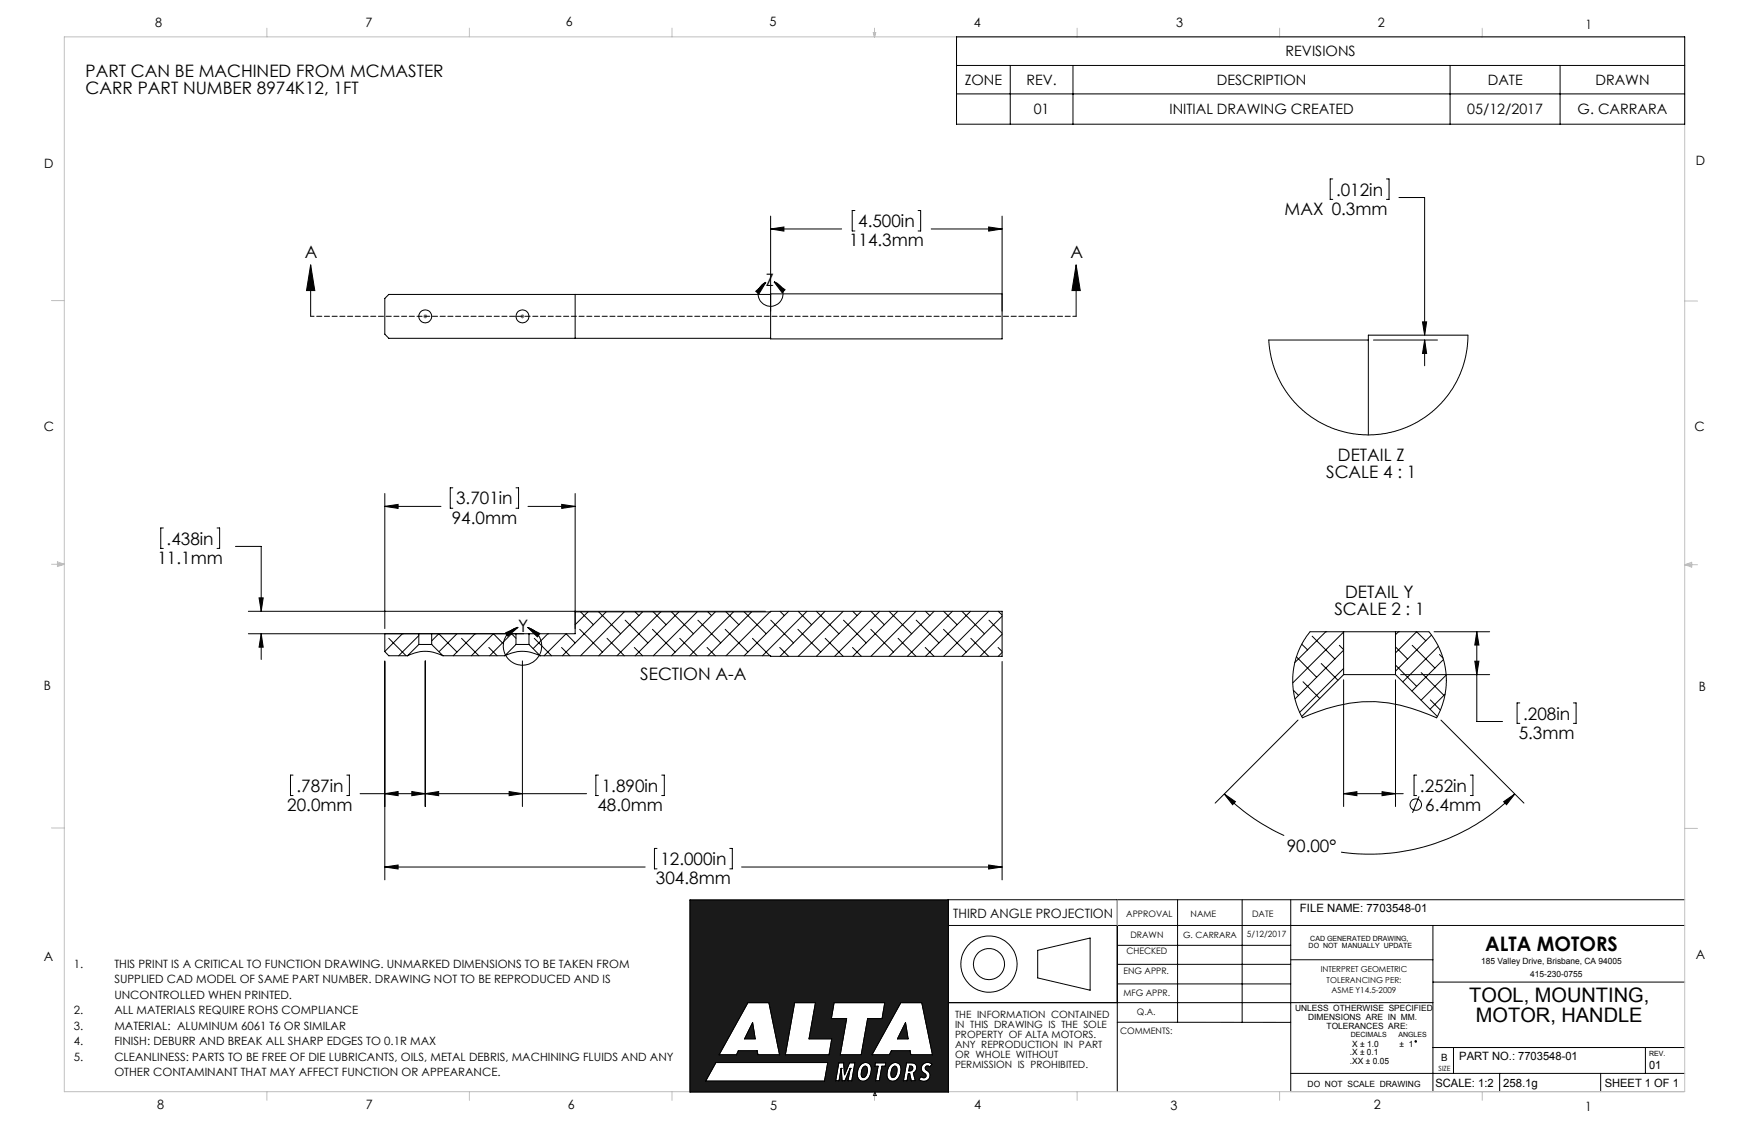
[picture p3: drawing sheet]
<svg xmlns="http://www.w3.org/2000/svg" width="432mm" height="279mm" viewBox="0 0 432 279" stroke-linecap="round" stroke-linejoin="round" font-family="sans-serif">
<g fill="none" stroke="#000" stroke-width=".25">
<path d="M170.4 222.1h63.7v47.4h-63.7zM234 228.4h181.9M256.2 234.6l12.9-3.1v12.9l-12.9-3zM275.8 238h42.9M275.8 233.3h42.9M275.8 222.1v47.3M290.7 222.1v30.2M306.7 222.1v30.2M318.7 222.1v47.4M318.7 236.9h35.1M353.8 228.4v41.1M415.9 222.1h-181.9v47.4"/>
<path d="M184.6 247.5h5.2l2.7 12.8h-5.4l-.2-.9h-4.6l-.5 .9h-4.3zM185.8 252.4l.6 4h-2.6zM196.2 247.5h5.1l-1.6 8.9h5.7l-.7 3.9h-10.8zM205.9 247.5h12.5l-.6 3.9h-3.6l-1.6 8.9h-5.2l1.6-8.9h-3.8zM222.4 247.5h5.2l2.6 12.8h-5.3l-.2-.9h-4.6l-.5 .9h-4.3zM223.6 252.4l.6 4h-2.6zM234 247.5h119.8M275.8 252.3h42.9M275.8 242.9h42.9M353.8 258.6h62.1M353.8 242.4h62.1M358.8 258.6v6.3"/>
<path d="M406.2 258.6v6.3M176.7 262.3h27.7l-.8 4.5h-29.4zM207.7 263.7h.1M207.7 263.7l-.5 3.1h-.9l.8-4.5h1.2l.2 3 1.2-3h1.4l-.8 4.5h-1l.6-3.1M207.7 263.7l.2 3.1h.7l1.3-3.1M209.9 263.7h.1M212.5 262.7a1.5 1.5 0 0 1 1.8-.3 1.5 1.5 0 0 1 .8 1.7 2.51 2.51 0 0 1-2.1 2.8 1.51 1.51 0 0 1-1.4-1.8 3.6 3.6 0 0 1 .9-2.4zM213.2 263.3l.4-.2a.84 .84 0 0 1 .5 1.2 1.31 1.31 0 0 1-1.2 1.6 2.06 2.06 0 0 1 .3-2.6zM216.1 262.3h2.6l-.2 .9h-.8l-.6 3.6h-1l.7-3.6h-.8zM219.9 262.7a1.5 1.5 0 0 1 1.8-.3 1.5 1.5 0 0 1 .8 1.7 2.58 2.58 0 0 1-2.2 2.8 1.46 1.46 0 0 1-1.3-1.8 3.2 3.2 0 0 1 .9-2.4zM220.5 263.3l.4-.2a.84 .84 0 0 1 .5 1.2 1.26 1.26 0 0 1-1.2 1.6 2.06 2.06 0 0 1 .3-2.6zM223.8 262.3a2.71 2.71 0 0 1 2.2 .3l.3 .6a1.37 1.37 0 0 1-.8 1.6l.5 2h-1l-.4-1.8h-.3l-.4 1.8h-.9z"/>
<path d="M224.6 263.1h.3a.64 .64 0 0 1 .4 .9 .64 .64 0 0 1-.9 .3zM228 262.5l1-.3 1.1 .5-.5 .6-.5-.2h-.4l-.2 .3a.88 .88 0 0 0 .7 1 1.52 1.52 0 0 1 0 2.1 1.52 1.52 0 0 1-2 .2l-.4-.3 .6-.7a.63 .63 0 0 0 .8 .3 .63 .63 0 0 0 .3-.9 1.48 1.48 0 0 1-1.1-1.1 1.48 1.48 0 0 1 .6-1.5zM318.7 264.9h97.2M370.2 264.9v4.6M395.2 264.9v4.6"/>
<circle cx="244.1" cy="238" r="3.8"/>
<circle cx="244.2" cy="238" r="6.9"/>
</g>
<path d="M234.1 222.1v47.4" fill="none" stroke="#191924" stroke-width=".25"/>
<g fill="none" stroke="#c0c0c0" stroke-width=".25">
<path d="M15.9 9.1h400v260.4h-400zM65.9 6.9v2.2M115.9 6.9v2.2M165.9 6.9v2.2M215.6 8h.6l-.3 1.1zM215.7 8l.2 1.1M215.9 6.9v2.2M216 8l-.1 1.1M265.9 6.9v2.2M315.9 6.9v2.2M365.9 6.9v2.2M12.7 74.2h3.2"/>
<path d="M415.9 74.3h3.2M12.7 139.3h3.2M14.2 139.1l1.7 .2M14.2 138.7l1.7 .6-1.7 .5zM15.9 139.3l-1.7 .3M415.9 139.4h3.2M415.9 139.4l1.8-.6v1.2zM415.9 139.4l1.8 .3M417.7 139.2l-1.8 .2M12.7 204.4h3.2M415.9 204.5h3.2M275.8 222.1v6.3"/>
<path d="M65.9 269.5v2.1M115.9 269.5v2.1M165.9 269.5v2.1M215.9 269.5v2.1M215.9 269.5l.3 .8h-.6zM265.9 269.5v2.1M315.9 269.5v2.1M365.9 269.5v2.1"/>
</g>
<path d="M216 269.5l.3 .9h-.6z" fill="none" stroke="#00f" stroke-width=".25"/>
<path d="M224.6 263.1l-.2 1.2h.5l.5-.4v-.5l-.3-.2zM185.8 252.4l-2 4h2.6zM213.3 263.3l-.4 .5-.3 1.2 .1 .7 .3 .3 .7-.4 .4-1.3-.1-1-.3-.2zM223.6 252.4l-2 4h2.6zM219.9 262.7l.8-.4h.8l.6 .3 .3 .9v1l-.3 1.2-.6 .8-.8 .4-1.1-.2-.6-.9 .1-1.8zM212.4 262.8l.7-.5 .8-.1 .7 .3 .5 .7v1.2l-.4 1.4-.6 .8-.7 .3-1.1-.2-.5-.5-.1-.5 .1-1.6zM222.4 247.5h5.2l2.6 12.9h-5.3l-.2-1h-4.6l-.5 1h-4.3zM227.8 262.8a1.63 1.63 0 0 1 2.3-.1l-.5 .6-.4-.2-.7 .2-.1 .5 .6 .5a1.51 1.51 0 0 1 .3 2.1 1.51 1.51 0 0 1-2.2 .3l-.3-.3 .6-.7 .1 .2a.65 .65 0 0 0 1.1-.3 .65 .65 0 0 0-.6-.8 1.34 1.34 0 0 1-.2-2zM223.8 262.3l1.7 .1 .4 .1a1.37 1.37 0 0 1-.4 2.3l.5 2h-1l-.4-1.8h-.3l-.4 1.8h-.9zM216.1 262.3h2.6l-.2 .9h-.8l-.6 3.6h-1l.7-3.6h-.8zM207.1 262.3h1.2l.2 3 1.2-3h1.4l-.8 4.5h-1l.6-3.1-1.3 3.1h-.7l-.2-3.1-.5 3.1h-.9zM196.2 247.5h5.1l-1.6 8.9h5.7l-.7 4h-10.8zM176.7 262.3h27.7l-.8 4.5h-29.4zM184.6 247.5h5.2l2.7 12.9h-5.4l-.2-1h-4.6l-.5 1h-4.3zM205.9 247.5h12.5l-.6 3.9h-3.6l-1.6 9h-5.2l1.6-9h-3.8zM170.4 222.1v47.4h63.7v-47.4zM220.6 263.3l-.5 .7-.1 .8v.8l.3 .4 .5-.1 .3-.4 .4-1.4-.3-.9-.3-.1z" fill-rule="evenodd" fill="#191924"/>
<g fill="none" stroke="#000" stroke-width=".25">
<path d="M236.1 9.1h179.8v21.6h-179.8zM236.1 16.2h179.8M249.4 16.2v14.5M264.9 16.2v14.5M358 16.2v14.5M385.2 16.2v14.5M236.1 23.2h179.8M190.3 56.5l3.2-.5v1zM190.3 53.3v23.5M190.3 56.5h17.5M211.1 52h-.7v5h.7M226.7 52h.6v5h-.6"/>
<path d="M229.9 56.5h17.5M244.1 56l3.3 .5-3.3 .5zM247.4 53.3v23.5M329 44.2h-.6v5h.6M342.3 44.2h.6v5h-.6M345.4 48.8h6.3v33.9M76.7 65.4l1 6.3h-2zM76.7 65.4v12.7M142 72.7v10.8M186.6 71.9l2.5-2.2-1.7 2.9zM190.3 72.5h57.1v11.1h-57.1zM190.3 72.7h-94.3l-1 1v8.8l1 1h94.3"/>
<path d="M191.1 69.6a3.1 3.1 0 0 1 1.7 4.6 3.1 3.1 0 0 1-4.9 .3 3.1 3.1 0 0 1 1.2-4.8M191.1 69.6l2.7 1.9-.7 .7zM265.7 65.4l1 6.3h-2zM265.7 65.4v12.7M351.2 79.4h1l-.5 3.3zM337.8 83.9h-24.6l.6 4.4 1.6 4.7 2.2 3.7 1.4 1.9 1.8 1.9 3.7 2.9 4.4 2.3 3.1 .9 2.3 .5 3.9 .3 2.6-.2 2.7-.5 2.1-.6 2.6-1 4.3-2.6 3.5-3.2 2.7-3.6 1.8-3.5 1.3-4.2 .5-2.5 .1-2.8h-24.6v24.7M339.1 83.9h15.8M351.7 83.9l.5 3.3h-1zM351.7 83.9v6.4M40.3 130.3h-.6v5.1h.6M53.6 130.3h.6v5.1h-.6M58.1 134.9h6.4v16"/>
<path d="M95 121.8v33.4M95 125h13.9M95 125l3.3-.5v1zM111.8 120.4h-.6v5h.6M127.4 120.4h.6v5h-.6M130.4 125h11.6M138.7 124.5l3.3 .5-3.3 .5zM142 121.8v34.6h-11.4M61.3 150.9h127.7M61.3 156.4h68M64 147.6h1l-.5 3.3zM64.5 156.4l.5 3.3h-1z"/>
<path d="M64.5 156.4v6.4M95 156.4v4.4l1 1.1h4.6M96 157.6l4.3 4.3M99.3 156.4h.1M99.3 156.4l-4.3 4.4M103.4 156.9l-5 5M103.4 159.1h3.2M103.4 159.1v-2.7h3.2v2.7M103.4 159.1l-2.8 2.8M106.6 158.2l1.7-1.8 4.5 4.5M106.6 159.1l2.8 2.8M112.8 156.4l-4.4 4.5"/>
<path d="M113.9 157.6l4.3 4.3M117.3 156.4h.1M117.3 156.4l-5.4 5.5M120.7 159.8l2 2.1M124 158.7l-2.2-2.3-5.4 5.5M124.8 156.2l3.1-1.4-2.5 2.2zM127.4 157.6l-1.1-1.2-5.4 5.5M127.4 159.1h3.2M127.4 159.1l-2.8 2.8M127.9 154.8a4.7 4.7 0 0 0-2.8 7.3 4.7 4.7 0 0 0 7.8 .1 4.7 4.7 0 0 0-2.6-7.3M130.3 154.9l3 1.5-.6 .8zM130.6 156.4h-3.2v2.7"/>
<path d="M130.6 159.1l2.8 2.8M130.6 156.4v2.7M130.8 156.4l-.2 .2M131.9 157.6l4.3 4.3M135.3 156.4h.1M135.3 156.4l-3.7 3.7M138.6 159.8l2.1 2.1M142 158.7l-2.2-2.3-5.5 5.5M142 151l105.4-.1v11.1l-114-.1M143.1 155.3l5.6 5.6M143.3 151l3.2 3.2M145.2 151l-3.2 3.2"/>
<path d="M147.8 151l5.4 5.4M149.6 151l-10.7 10.9M149.9 157.6l4.2 4.3M154.1 151l-10.8 10.9M154.3 153.1l5.6 5.6M156.6 159.8l2 2.1M156.8 151l.9 .9M158.6 151l-10.8 10.9M161.1 155.3l5.6 5.6M161.3 151l3.2 3.2M163.1 151l-10.8 10.9M165.8 151l5.4 5.4"/>
<path d="M167.6 151l-10.8 10.9M167.8 157.6l4.3 4.3M172.1 151l-10.8 10.9M172.3 153.1l5.6 5.6M174.6 159.8l2 2.1M174.8 151l.9 .9M176.6 151l-10.8 10.9M179 155.3l5.6 5.6M179.2 151l3.2 3.2M181.1 151l-10.8 10.9M183.7 151l5.5 5.4M185.6 151l-10.8 10.9"/>
<path d="M185.8 157.6l4.3 4.3M190.1 151l-10.9 10.9M190.3 153.1l5.6 5.6M192.5 159.8l2.2 2.2M192.6 150.9l1 1M194.7 150.9l-11 11M197 155.3l5.6 5.6M197.1 150.9l3.3 3.3M199.2 150.9l-11 11M201.5 150.9l5.6 5.5M203.7 150.9l-11.1 11.1M203.7 157.6l4.5 4.4"/>
<path d="M208.2 150.9l-11.1 11.1M208.2 153.1l5.7 5.6M210.5 159.8l2.2 2.2M210.5 150.9l1.1 1M212.7 150.9l-11.2 11.1M215 155.3l5.6 5.6M215 150.9l3.3 3.3M217.2 150.9l-11.1 11.1M219.5 150.9l5.6 5.5M221.7 150.9l-11.2 11.1M221.7 157.6l4.4 4.4M226.1 150.9l-11.1 11.1"/>
<path d="M226.2 153.1l5.6 5.6M228.4 159.8l2.2 2.2M228.5 150.9l1.1 1M230.6 150.9l-11.1 11.1M232.9 155.3l5.6 5.6M233 150.9l3.3 3.3M235.1 150.9l-11.1 11.1M237.5 150.9l5.5 5.5M239.6 150.9l-11.1 11.1M239.7 157.6l4.4 4.4M244.1 150.9l-11.1 11.1M244.2 153.1l3.2 3.2"/>
<path d="M246.4 159.8l1 1M246.5 150.9l.9 .9M247.4 152.1l-9.9 9.9M247.4 156.6l-5.4 5.4M321.4 159l1.4 1.4M324 157l5.6 5.7M327.3 155.9h.1M327.3 155.9l-7.6 7.6M330.7 159.3l1 1M331.7 155.9h-8.2l-1.6 2.2-.9 1.6-.9 2.3-.6 2-.3 2.5v2.4l.6 3.9 .7 2.3 1.1 2.1a41.9 41.9 0 0 1 17.9-4 44.8 44.8 0 0 1 15.2 4l1.1-2.4 .8-2.4 .5-3.8-.1-2.7-.4-2.5-1.5-4-2.3-3.5h-8.3M331.7 155.9h12.8M331.7 155.9v10.6"/>
<path d="M331.7 156l-12.5 12.6M344.5 155.9v10.6M344.5 159.7l3 3M345.3 155.9h.1M345.3 155.9l-.8 .8M348.7 159.3l5.6 5.6M352 158.2l-2.3-2.3-5.2 5.2M353.4 156.7l-8.9 9M354 155.9h13.8M355.1 159.5l-8.8 8.8M364.6 155.9l.5 3.3h-1zM364.6 155.9v22.2h6.3"/>
<path d="M95 163.1v54.1M100.6 161.9a9.2 9.2 0 0 1 8.8 0M105 163.1v36M109.4 161.9h15.2M124.6 161.9a9.1 9.1 0 0 1 8.8 0M129 163.1v36M247.4 163.3v53.9M247.4 161l-.9 1M319.3 170.4l1.3 1.2M320.1 162.1l4.9 5M320.5 177.7l-20.5 20.5M321.7 168.3l4.1 4.1"/>
<path d="M326.2 163.8l4.1 4.1M331.7 167.8v31.3M331.7 166.5h12.8M331.7 166.5l-10.3 10.3M331.7 160.5l-12 12M331.7 165l-10.8 10.8M344.5 167.8v31.3M344.5 166.5l10.4 10.3M344.5 164.1l5.2 5.3M345.8 166.5h22M350.9 166l5.6 5.6M353.1 172.8l2.5 2.5"/>
<path d="M355.4 161.5l.8 .9M355.7 177.7l20.5 20.5M356.4 162.8l-7.8 7.8M356.8 171.3l-3.7 3.7M357 166.6l-6.2 6.2M364.1 163.2h1l-.5 3.3zM375.2 173.5h-.7v5h.7M388.4 173.5h.7v5h-.7M72.4 191.3h-.7v5.1h.7M85.6 191.3h.7v5.1h-.7M88.9 195.9h55.9M95 195.9l3.3-.5v1z"/>
<path d="M101.7 195.4l3.3 .5-3.3 .5zM105 195.9l3.3-.5v1zM125.7 195.4l3.3 .5-3.3 .5zM147.7 191.3h-.6v5.1h.6M163.4 191.3h.6v5.1h-.6M302.3 196l2.7 1.9-.7 .7zM302.3 196a49.8 49.8 0 0 0 14.7 10.2M331.7 195.9l3.3-.5v1zM331.7 195.9h14.7M341.2 195.4l3.3 .5-3.3 .5zM349.7 191.3h-.6v5.1h.6M350.3 196.6l-1.6 4"/>
<path d="M363 191.3h.6v5.1h-.6M371.2 197.9l2.8-1.9-2.1 2.6zM374 196a50.6 50.6 0 0 1-42.9 14.3M95 214h64.3M95 214l3.3-.5v1zM162.2 209.4h-.6v5.1h.6M180.2 209.4h.6v5.1h-.6M183.1 214h64.3M244.1 213.5l3.3 .5-3.3 .5zM170.4 222.1h63.7v47.4h-63.7zM184.6 247.5h5.2l2.7 12.9h-5.4l-.2-1h-4.6l-.5 1h-4.3zM185.8 252.4l.6 4h-2.6z"/>
<path d="M196.2 247.5h5.1l-1.6 8.9h5.7l-.7 4h-10.8zM205.9 247.5h12.5l-.6 3.9h-3.6l-1.6 9h-5.2l1.6-9h-3.8zM222.4 247.5h5.2l2.6 12.9h-5.3l-.2-1h-4.6l-.5 1h-4.3zM223.6 252.4l.6 4h-2.6zM176.7 262.3h27.7l-.8 4.5h-29.4zM207.7 263.7h.1M207.7 263.7l-.5 3.1h-.9l.8-4.5h1.2l.2 3 1.2-3h1.4l-.8 4.5h-1l.6-3.1M207.7 263.7l.2 3.1h.7l1.3-3.1M209.9 263.7h.1M212.5 262.7a1.5 1.5 0 0 1 1.8-.3 1.5 1.5 0 0 1 .8 1.7 2.51 2.51 0 0 1-2.1 2.8 1.51 1.51 0 0 1-1.4-1.8 3.6 3.6 0 0 1 .9-2.4zM213.2 263.3l.4-.2a.84 .84 0 0 1 .5 1.2 1.31 1.31 0 0 1-1.2 1.6 2.06 2.06 0 0 1 .3-2.6zM216.1 262.3h2.6l-.2 .9h-.8l-.6 3.6h-1l.7-3.6h-.8z"/>
<path d="M219.9 262.7a1.5 1.5 0 0 1 1.8-.3 1.5 1.5 0 0 1 .8 1.7 2.58 2.58 0 0 1-2.2 2.8 1.46 1.46 0 0 1-1.3-1.8 3.2 3.2 0 0 1 .9-2.4zM220.5 263.3l.4-.2a.84 .84 0 0 1 .5 1.2 1.26 1.26 0 0 1-1.2 1.6 2.06 2.06 0 0 1 .3-2.6zM223.8 262.3h1.3a1.3 1.3 0 0 1 1.2 1.1 1.3 1.3 0 0 1-.8 1.4l.5 2h-1l-.4-1.8h-.3l-.4 1.8h-.9zM224.6 263.1a.65 .65 0 0 1 .8 .8 .65 .65 0 0 1-1 .4zM227.7 262.9a1.65 1.65 0 0 1 2.4-.2l-.5 .6a.62 .62 0 0 0-1.1 .1 .62 .62 0 0 0 .5 .9 1.48 1.48 0 0 1 .4 2 1.48 1.48 0 0 1-2 .5l-.6-.4 .6-.7a.65 .65 0 0 0 1.1 .1 .65 .65 0 0 0-.5-1 1.41 1.41 0 0 1-.3-1.9z"/>
<circle cx="105" cy="78.1" r="1.6"/>
<circle cx="129" cy="78.1" r="1.6"/>
<circle cx="349.5" cy="198.6" r="1.41"/>
<circle cx="349.5" cy="257" r=".19"/>
</g>
<path d="M104.5 78.1h1M104.6 77.7l.7 .7M105 77.6v1M105.3 77.7l-.7 .7M128.5 78.1h1M128.6 77.7l.7 .7M129 77.6v1M129.3 77.7l-.7 .7" fill="none" stroke="#808080" stroke-width=".25"/>
<path d="M265.7 78.1h-189" fill="none" stroke="#000" stroke-width=".25" stroke-dasharray="1.3 .6" stroke-dashoffset=".4"/>
<g fill="#000">
<path d="M244.1 56l3.3 .5-3.3 .5zM190.3 56.5l3.2-.5v1zM95 214l3.3-.5v1zM244.1 213.5l3.3 .5-3.3 .5zM125.7 195.4l3.3 .5-3.3 .5zM105 195.9l3.3-.5v1zM101.7 195.4l3.3 .5-3.3 .5zM95 195.9l3.3-.5v1zM95 125l3.3-.5v1zM138.7 124.5l3.3 .5-3.3 .5zM64 147.6h1l-.5 3.3zM64.5 156.4l.5 3.3h-1zM351.7 83.9l.5 3.3h-1zM351.2 79.4h1l-.5 3.3zM331.7 195.9l3.3-.5v1zM341.2 195.4l3.3 .5-3.3 .5zM364.6 155.9l.5 3.3h-1zM364.1 163.2h1l-.5 3.3zM302.3 196l2.7 1.9-.7 .7zM371.2 197.9l2.8-1.9-2.1 2.6z"/>
<path d="M265.7 65.4l1 6.3h-2zM76.7 65.4l1 6.3h-2zM186.6 71.9l2.5-2.2-1.7 2.9zM191.1 69.6l2.7 1.9-.7 .7zM124.8 156.2l3.1-1.4-2.5 2.2zM130.3 154.9l3 1.5-.6 .8z"/>
</g>
<g font-size="4.9">
<text x="366.6" y="234.7">ALTA MOTORS</text>
<text x="362.7" y="247.3">TOOL, MOUNTING,</text>
<text x="364.4" y="252.2">MOTOR, HANDLE</text>
</g>
<g font-size="4.2">
<text x="21.1" y="19">PART CAN BE MACHINED FROM MCMASTER</text>
<text x="21.1" y="23.2">CARR PART NUMBER 8974K12, 1FT</text>
<text x="317.1" y="53">MAX 0.3mm</text>
<text x="329.9" y="48.3">.012in</text>
<text x="211.9" y="56.1">4.500in</text>
<text x="75.3" y="63.6">A</text>
<text x="209.6" y="60.8">114.3mm</text>
<text x="264.3" y="63.6">A</text>
<text x="189.1" y="70.7">Z</text>
<text x="330.3" y="113.8">DETAIL Z</text>
<text x="327.4" y="117.9">SCALE 4 : 1</text>
<text x="112.6" y="124.5">3.701in</text>
<text x="111.5" y="129.3">94.0mm</text>
<text x="41.1" y="134.4">.438in</text>
<text x="38.9" y="139.2">11.1mm</text>
<text x="332.1" y="147.6">DETAIL Y</text>
<text x="127.9" y="155.9">Y</text>
<text x="329.4" y="151.8">SCALE 2 : 1</text>
<text x="158.1" y="167.9">SECTION A-A</text>
<text x="376" y="177.6">.208in</text>
<text x="374.9" y="182.3">5.3mm</text>
<text x="73.2" y="195.4">.787in</text>
<text x="148.6" y="195.4">1.890in</text>
<text x="350.6" y="195.4">.252in</text>
<text x="70.9" y="200.2">20.0mm</text>
<text x="147.5" y="200.2">48.0mm</text>
<text x="351.9" y="200.2">6.4mm</text>
<text x="163" y="213.5">12.000in</text>
<text x="317.7" y="210.3">90.00°</text>
<text x="162" y="218.3">304.8mm</text>
</g>
<g font-size="3.5">
<text x="317.4" y="13.9">REVISIONS</text>
<text x="238.2" y="21">ZONE</text>
<text x="253.4" y="21">REV.</text>
<text x="300.4" y="21">DESCRIPTION</text>
<text x="367.3" y="21">DATE</text>
<text x="393.9" y="21">DRAWN</text>
<text x="255.2" y="28.2">01</text>
<text x="288.7" y="28.2">INITIAL DRAWING CREATED</text>
<text x="362.2" y="28.2">05/12/2017</text>
<text x="389.5" y="28.2">G. CARRARA</text>
</g>
<g font-size="3.2">
<text x="38.3" y="6.7">8</text>
<text x="90.2" y="6.7">7</text>
<text x="139.7" y="6.5">6</text>
<text x="190" y="6.5">5</text>
<text x="240.4" y="6.5">4</text>
<text x="290.4" y="6.7">3</text>
<text x="340.2" y="6.6">2</text>
<text x="391.4" y="7.2">1</text>
<text x="10.9" y="41.6">D</text>
<text x="418.7" y="40.7">D</text>
<text x="10.8" y="106.3">C</text>
<text x="418.4" y="106.4">C</text>
<text x="10.8" y="170.2">B</text>
<text x="419.4" y="170.6">B</text>
<text x="235.3" y="226.5">THIRD ANGLE PROJECTION</text>
<text x="10.8" y="237.2">A</text>
<text x="418.6" y="236.8">A</text>
<text x="38.8" y="273.8">8</text>
<text x="90.4" y="273.8">7</text>
<text x="140.2" y="273.8">6</text>
<text x="190.1" y="273.9">5</text>
<text x="240.5" y="273.8">4</text>
<text x="289" y="273.9">3</text>
<text x="339.1" y="273.8">2</text>
<text x="391.4" y="274.1">1</text>
</g>
<g font-size="2.8">
<text x="320.9" y="225">FILE NAME: 7703548-01</text>
<text x="18.2" y="238.9">1.</text>
<text x="28.2" y="238.9">THIS PRINT IS A CRITICAL TO FUNCTION DRAWING. UNMARKED DIMENSIONS TO BE TAKEN FROM</text>
<text x="28.2" y="242.7">SUPPLIED CAD MODEL OF SAME PART NUMBER. DRAWING NOT TO BE REPRODUCED AND IS</text>
<text x="18.2" y="250.3">2.</text>
<text x="28.2" y="246.5">UNCONTROLLED WHEN PRINTED.</text>
<text x="28.2" y="250.3">ALL MATERIALS REQUIRE ROHS COMPLIANCE</text>
<text x="18.2" y="254.1">3.</text>
<text x="18.2" y="258">4.</text>
<text x="28.2" y="254.1">MATERIAL: ALUMINUM 6061 T6 OR SIMILAR</text>
<text x="28.2" y="258">FINISH: DEBURR AND BREAK ALL SHARP EDGES TO 0.1R MAX</text>
<text x="18.2" y="261.8">5.</text>
<text x="28.2" y="261.8">CLEANLINESS: PARTS TO BE FREE OF DIE LUBRICANTS, OILS, METAL DEBRIS, MACHINING FLUIDS AND ANY</text>
<text x="360.3" y="261.7">PART NO.: 7703548-01</text>
<text x="407.2" y="263.8">01</text>
<text x="28.2" y="265.6">OTHER CONTAMINANT THAT MAY AFFECT FUNCTION OR APPEARANCE.</text>
<text x="354.4" y="268.2">SCALE: 1:2</text>
<text x="371.1" y="268.2">258.1g</text>
<text x="396.2" y="268.2">SHEET 1 OF 1</text>
</g>
<g font-size="2.5">
<text x="235.8" y="251.3">THE INFORMATION CONTAINED</text>
<text x="235.8" y="253.8">IN THIS DRAWING IS THE SOLE</text>
<text x="235.8" y="256.2">PROPERTY OF ALTA MOTORS.</text>
<text x="235.8" y="258.7">ANY REPRODUCTION IN PART</text>
<text x="235.8" y="261.2">OR WHOLE WITHOUT</text>
<text x="235.8" y="263.6">PERMISSION IS PROHIBITED.</text>
<text x="355.8" y="261.8">B</text>
</g>
<g font-size="2.2">
<text x="278.1" y="226.4">APPROVAL</text>
<text x="294" y="226.3">NAME</text>
<text x="309.1" y="226.4">DATE</text>
<text x="279.1" y="231.4">DRAWN</text>
<text x="278.1" y="235.5">CHECKED</text>
<text x="277.4" y="245.8">MFG APPR.</text>
<text x="277.4" y="240.3">ENG APPR.</text>
<text x="280.7" y="250.5">Q.A.</text>
<text x="276.6" y="255.1">COMMENTS:</text>
</g>
<g font-size="2.1">
<text x="292.1" y="231.4">G. CARRARA</text>
<text x="307.8" y="231.3">5/12/2017</text>
<text x="365.7" y="237.8">185 Valley Drive, Brisbane, CA 94005</text>
<text x="377.8" y="241.2">415-230-0755</text>
<text x="319.7" y="249.6">UNLESS OTHERWISE SPECIFIED</text>
<text x="323" y="251.9">DIMENSIONS ARE IN MM.</text>
<text x="327.5" y="254">TOLERANCES ARE:</text>
<text x="333.3" y="260.4">.X ± 0.1</text>
<text x="333.3" y="262.5">.XX ± 0.05</text>
<text x="333.8" y="258.3">X ± 1.0</text>
<text x="345.5" y="258.3">± 1</text>
<text x="322.8" y="268.2">DO NOT SCALE DRAWING</text>
</g>
<g font-size="2">
<text x="326.1" y="240">INTERPRET GEOMETRIC</text>
<text x="327.5" y="242.5">TOLERANCING PER:</text>
<text x="328.8" y="245">ASME Y14.5-2009</text>
</g>
<g font-size="1.8">
<text x="323.5" y="232.2">CAD GENERATED DRAWING,</text>
<text x="323.1" y="234">DO NOT MANUALLY UPDATE</text>
<text x="333.5" y="256">DECIMALS</text>
<text x="345.2" y="256">ANGLES</text>
<text x="407.2" y="260.6">REV.</text>
<text x="355.2" y="264.3">SIZE</text>
</g>
</svg>
